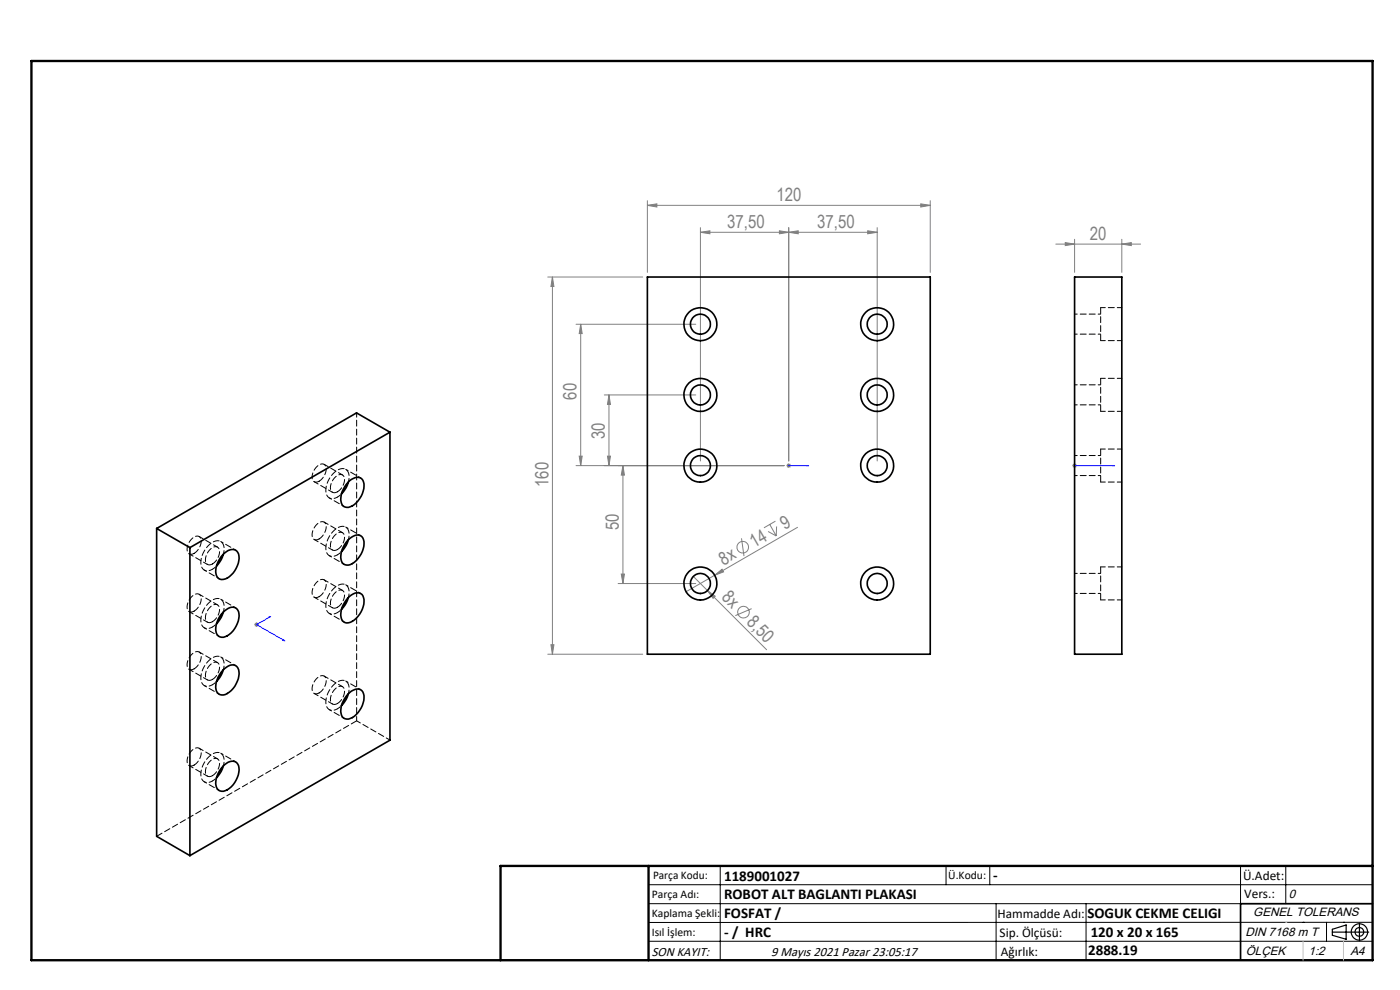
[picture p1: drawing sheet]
<svg xmlns="http://www.w3.org/2000/svg" width="297mm" height="210mm" viewBox="0 0 297 210" stroke-linecap="round" stroke-linejoin="round" font-family="sans-serif">
<g fill="none" stroke="#808080" stroke-width=".21">
<path d="M116.2 58.8h20.1M117.2 58.8v80M117.2 58.8l.3 2h-.6zM137.3 43.6l2-.4v.7zM137.3 42.6v15.2M137.3 43.6h60M148.6 49.3l2-.3v.6zM148.6 48.3v49.5M148.6 49.3h37.5M165.3 49l2 .3-2 .3zM167.3 49.3l2-.3v.6zM167.3 48.3v49.5"/>
<path d="M184.1 49l2 .3-2 .3zM186.1 48.3v49.5M195.3 43.2l2 .4-2 .3zM197.3 42.6v15.2M224 51.8h18M226 51.5l2 .3-2 .3zM228 50.8v7M238 51.8l2-.3v.6zM238 50.8v7M122.2 68.8h25.4M123.2 68.8v30M123.2 68.8l.3 2h-.6z"/>
<path d="M122.2 98.8h44.1M122.9 96.8h.6l-.3 2zM128.2 83.8h19.4M128.9 96.8h.6l-.3 2zM129.2 83.8v15M129.2 83.8l.3 2h-.6zM132.2 98.8v25M132.2 98.8l.3 2h-.7zM166.8 98.8h1.1M167 98.4l.7 .7M167.3 98.3v1M167.7 98.4l-.7 .7"/>
<path d="M227.5 98.8h1M227.6 98.4l.7 .7M228 98.3v1M228.3 98.4l-.7 .7M157.3 114.2l.5 3.8M162.9 112.7l1.8 1M163.3 111.3l1.4 2.4M164.5 110.6l-2.4 1.4M164.7 111.7v2M169.2 111.9l-17.6 10.1M53.9 132.5h1M54.1 132.1l.7 .7"/>
<path d="M54.4 132v1M54.8 132.1l-.7 .7M116.2 138.8h20.1M116.9 136.8h.6l-.3 2zM131.1 123.8h16.5M131.8 121.8h.7l-.3 2zM147.1 122.3l3 3M150.1 125.3l1.6 1.2-.4 .4zM150.1 125.3l12.5 12.5M151.6 122l1.6-1.3 .3 .6zM151.6 122l-6 3.5M159.5 129.1l-3.5 1.5"/>
<circle cx="157.6" cy="116.1" r="1.23"/>
<circle cx="157.7" cy="129.9" r="1.23"/>
</g>
<g fill="none" stroke="#000" stroke-width=".25">
<path d="M282.6 197.7h7.8M282.6 197.1l3-.9v3l-3-.8zM288.4 195.8v3.8M106.2 203.7h185"/>
<circle cx="288.4" cy="197.7" r="1.74"/>
<circle cx="288.4" cy="197.7" r=".93"/>
</g>
<path d="M167.2 98.8h.2zM167.3 98.8h.1M167.3 98.8h4.3M171.6 98.8h-.5h.5M227.9 98.8h.2zM228 98.8h.1M228 98.8h8.5M236.5 98.8h-.5h.5M57 130.9l.4-.1-.2 .2zM57.4 130.8l-3 1.7 6 3.5M60 135.8l.2-.1 .2 .3z" fill="none" stroke="#00f" stroke-width=".21"/>
<g fill="none" stroke="#000" stroke-width=".21">
<path d="M137.6 187.7h153.6M137.6 191.7h153.6M137.6 199.7h153.6M152.8 183.7v20M200.7 183.7v4M210 183.7v4M211.3 191.7v12M230.4 191.7v12M263.2 183.7v20M272.8 183.7v8M276.4 195.6h.1M281.4 195.6v4.1"/>
<path d="M285 195.6h.1M291.2 195.6l-153.6 .1"/>
</g>
<path d="M291.2 191.7h-28v12" fill="none" stroke="#000" stroke-width=".35"/>
<path d="M6.7 12.9h284.5v190.8h-284.5zM137.6 183.7v20M291.2 183.7h-185v20" fill="none" stroke="#000" stroke-width=".5"/>
<path d="M276.4 199.7v4M285 199.7v4" fill="none" stroke="#c0c0c0" stroke-width=".21"/>
<path d="M272.8 195.6h.1" fill="none" stroke="#c0c0c0" stroke-width=".25"/>
<g fill="#00f">
<path d="M171.1 98.8h.5zM167.2 98.8h.2z"/>
<path d="M57 130.9l.2 .1 .2-.2zM60 135.8l.4 .2-.2-.3z"/>
<path d="M227.9 98.8h.2zM236 98.8h.5z"/>
</g>
<g fill="#808080">
<path d="M151.6 122l1.6-1.3 .3 .6z"/>
<path d="M150.1 125.3l1.6 1.2-.4 .4z"/>
<path d="M165.3 49l2 .3-2 .3zM148.6 49.3l2-.3v.6zM238 51.8l2-.3v.6zM226 51.5l2 .3-2 .3z"/>
<path d="M167.3 49.3l2-.3v.6zM184.1 49l2 .3-2 .3z"/>
<path d="M195.3 43.2l2 .4-2 .3zM137.3 43.6l2-.4v.7z"/>
<path d="M128.9 96.8h.6l-.3 2zM129.2 83.8l.3 2h-.6zM122.9 96.8h.6l-.3 2zM123.2 68.8l.3 2h-.6z"/>
<path d="M117.2 58.8l.3 2h-.6zM116.9 136.8h.6l-.3 2zM132.2 98.8l.3 2h-.7zM131.8 121.8h.7l-.3 2z"/>
</g>
<g fill="none" stroke="#000" stroke-width=".35">
<path d="M137.3 58.8h60v80h-60zM228 58.8h10v80h-10zM82.7 91.7l-7.1-4.1-42.4 24.5M82.7 91.7l-42.4 24.5M82.7 91.7v65.3l-42.4 24.5M33.2 112.1l7.1 4.1M33.2 112.1v65.3l7.1 4.1M40.3 116.2v65.3M47.4 117.6l-.5 1.1-1 1.4M47.6 117.3a1.71 1.71 0 0 1 3 .2 5 5 0 0 1-3.2 5.4 1.54 1.54 0 0 1-1.6-2.1l.4-1.6 .6-1zM73.7 114.7l.8-.7a1.55 1.55 0 0 1 1.9-.4 1.55 1.55 0 0 1 .8 1.8 5.2 5.2 0 0 1-3.3 4.5 1.54 1.54 0 0 1-1.6-2.2l.5-1.6zM73.9 102.3l-.5 1.1-1 1.4"/>
<path d="M73.9 114.5l-.5 1.2-1 1.3M74.1 102l.4-.3a1.55 1.55 0 0 1 1.7-.4 1.55 1.55 0 0 1 1 1.3 5.2 5.2 0 0 1-3.3 5 1.4 1.4 0 0 1-1.6-1.6 5.7 5.7 0 0 1 1.8-4zM47.2 130l.8-.7a1.56 1.56 0 0 1 1.9-.4 1.56 1.56 0 0 1 .8 1.8 4.7 4.7 0 0 1-3.7 4.5 1.59 1.59 0 0 1-1.2-2.1l.4-1.7zM47.4 129.8l-.5 1.2-1 1.4M73.7 126.9l.4-.4a1.83 1.83 0 0 1 2.9-.1 4.8 4.8 0 0 1-3.1 5.7 1.54 1.54 0 0 1-1.6-2.1l.5-1.6zM73.9 126.7l-.5 1.2-1 1.4M47.4 142.1l-.5 1.1-1 1.4M47.6 141.8l.4-.3a1.56 1.56 0 0 1 1.9-.3 1.56 1.56 0 0 1 .8 1.7 5.1 5.1 0 0 1-3.3 4.5 1.57 1.57 0 0 1-1.6-2.1l.4-1.6 .6-1zM73.9 147.2l-.5 1.1-1 1.4M74.1 147l.4-.4a1.55 1.55 0 0 1 1.7-.4 1.55 1.55 0 0 1 1 1.4 5.2 5.2 0 0 1-3.3 4.9 1.4 1.4 0 0 1-1.6-1.6 5.6 5.6 0 0 1 1.8-3.9zM47.4 162.5l-.5 1.1-1 1.4M47.6 162.2a1.71 1.71 0 0 1 3 .2 5 5 0 0 1-3.2 5.4 1.57 1.57 0 0 1-1.6-2.1l.4-1.6 .6-1z"/>
<circle cx="148.6" cy="68.8" r="3.5"/>
<circle cx="148.6" cy="68.8" r="2.12"/>
<circle cx="186.1" cy="68.8" r="3.5"/>
<circle cx="186.1" cy="68.8" r="2.12"/>
<circle cx="148.6" cy="83.8" r="3.5"/>
<circle cx="148.6" cy="98.8" r="3.5"/>
<circle cx="148.6" cy="98.8" r="2.12"/>
<circle cx="148.6" cy="83.8" r="2.12"/>
<circle cx="186.1" cy="83.8" r="3.5"/>
<circle cx="186.1" cy="98.8" r="3.5"/>
<circle cx="186.1" cy="98.8" r="2.12"/>
<circle cx="186.1" cy="83.8" r="2.12"/>
<circle cx="148.6" cy="123.8" r="3.5"/>
<circle cx="148.6" cy="123.8" r="2.12"/>
<circle cx="186.1" cy="123.8" r="3.5"/>
<circle cx="186.1" cy="123.8" r="2.12"/>
</g>
<g fill="none" stroke="#000" stroke-width=".21" stroke-dasharray="1.3 .6">
<path d="M233.5 65.3v7M233.5 95.3v7M233.5 80.3v7M41.2 117.4a3 3 0 0 0 1.3-3.3 1.04 1.04 0 0 0-1.6 0 2.64 2.64 0 0 0-.9 3.3 .99 .99 0 0 0 1.2 0M45.1 119.6a3 3 0 0 0 1.3-3.2 1.04 1.04 0 0 0-1.7 0 2.64 2.64 0 0 0-.8 3.3 .99 .99 0 0 0 1.2-.1M67.7 102.1a3 3 0 0 0 1.4-3.3 1.04 1.04 0 0 0-1.7 0 2.64 2.64 0 0 0-.9 3.3 .99 .99 0 0 0 1.2 0M67.7 114.3a3 3 0 0 0 1.4-3.2 1.04 1.04 0 0 0-1.7 0 2.64 2.64 0 0 0-.9 3.2 .99 .99 0 0 0 1.2 0M71.6 104.3a3 3 0 0 0 1.3-3.3 1.04 1.04 0 0 0-1.6 .1 2.64 2.64 0 0 0-.9 3.2 .99 .99 0 0 0 1.2 0M71.6 116.6a3 3 0 0 0 1.3-3.3 1.04 1.04 0 0 0-1.6 0 2.64 2.64 0 0 0-.9 3.3 .99 .99 0 0 0 1.2 0M41.2 129.6a3 3 0 0 0 1.3-3.2 1.04 1.04 0 0 0-1.6 0 2.64 2.64 0 0 0-.9 3.3 .99 .99 0 0 0 1.2-.1M45.1 131.9a3 3 0 0 0 1.3-3.3 1.04 1.04 0 0 0-1.7 0 2.64 2.64 0 0 0-.8 3.3 .99 .99 0 0 0 1.2 0M67.7 126.6a3 3 0 0 0 1.4-3.3 1.04 1.04 0 0 0-1.7 0 2.64 2.64 0 0 0-.9 3.3 .99 .99 0 0 0 1.2 0"/>
<path d="M71.6 128.8a3 3 0 0 0 1.3-3.3 1.04 1.04 0 0 0-1.6 .1 2.64 2.64 0 0 0-.9 3.2 .99 .99 0 0 0 1.2 0M233.5 120.3v7M41.2 141.9a3 3 0 0 0 1.3-3.3 1.04 1.04 0 0 0-1.6 0 2.64 2.64 0 0 0-.9 3.3 .99 .99 0 0 0 1.2 0M45.1 144.1a3 3 0 0 0 1.3-3.2 1.04 1.04 0 0 0-1.7 0 2.64 2.64 0 0 0-.8 3.2 .99 .99 0 0 0 1.2 0M67.7 147a3 3 0 0 0 1.4-3.3 1.04 1.04 0 0 0-1.7 0 2.64 2.64 0 0 0-.9 3.3 .99 .99 0 0 0 1.2 0M71.6 149.2a3 3 0 0 0 1.3-3.2 1.04 1.04 0 0 0-1.6 0 2.64 2.64 0 0 0-.9 3.3 .99 .99 0 0 0 1.2-.1M33.2 177.4l42.5-24.5M41.2 162.3a3 3 0 0 0 1.3-3.3 1.04 1.04 0 0 0-1.6 .1 2.64 2.64 0 0 0-.9 3.2 .99 .99 0 0 0 1.2 0M45.1 164.5a3 3 0 0 0 1.3-3.2 1.04 1.04 0 0 0-1.7 0 2.64 2.64 0 0 0-.8 3.3 .99 .99 0 0 0 1.2-.1"/>
</g>
<g fill="none" stroke="#000" stroke-width=".21" stroke-dasharray="1.3 .6" stroke-dashoffset=".3">
<path d="M233.5 72.3h4.5M238 65.3h-4.5M233.5 87.3h4.5M238 95.3h-4.5M238 80.3h-4.5M40.1 117.5l3.9 2.2M46.1 116.1l-3.8-2.3M66.6 102.2l3.9 2.2M66.6 114.4l3.9 2.3M72.7 100.7l-3.9-2.2M72.7 113l-3.9-2.3M233.5 102.3h4.5"/>
<path d="M40.1 129.7l3.9 2.3M46.1 128.3l-3.8-2.2M66.6 126.7l3.9 2.2M72.7 125.2l-3.9-2.2M233.5 127.3h4.5M238 120.3h-4.5M40.1 142l3.9 2.2M46.1 140.5l-3.8-2.2M66.6 147.1l3.9 2.2M72.7 145.7l-3.9-2.3M40.1 162.4l3.9 2.2M46.1 161l-3.8-2.3"/>
</g>
<g fill="none" stroke="#000" stroke-width=".21" stroke-dasharray="1.3 .6" stroke-dashoffset=".7">
<path d="M228 70.9h5.5M233.5 66.6h-5.5M228 85.9h5.5M233.5 96.6h-5.5M233.5 81.6h-5.5M50 116.7l-3.2-1.8M69.8 105.6l3.2 1.9M69.8 117.9l3.2 1.8M76.5 101.4l-3.2-1.8M76.5 113.6l-3.2-1.8M228 100.9h5.5M43.3 120.9l3.2 1.9"/>
<path d="M43.3 133.2l3.2 1.8M50 128.9l-3.2-1.8M69.8 130.1l3.2 1.8M76.5 125.9l-3.2-1.9M228 125.9h5.5M233.5 121.6h-5.5M43.3 145.4l3.2 1.9M50 141.2l-3.2-1.8M69.8 150.5l3.2 1.9M76.5 146.3l-3.2-1.8M43.3 165.8l3.2 1.9M50 161.6l-3.2-1.8"/>
</g>
<g fill="none" stroke="#000" stroke-width=".21" stroke-dasharray="1.3 .6" stroke-dashoffset=".5">
<path d="M47.4 117.5a2.04 2.04 0 0 0-.9-2.8 4.1 4.1 0 0 0-3.6 3.2 2.32 2.32 0 0 0 .6 3.1 1.89 1.89 0 0 0 1.6-.3M71.6 105.4l.9-.6M71.6 117.7l.9-.7M73.9 102.2a2.04 2.04 0 0 0-.9-2.8 4.1 4.1 0 0 0-3.6 3.2 2.32 2.32 0 0 0 .6 3.1 1.89 1.89 0 0 0 1.6-.3M73.9 114.5a2.04 2.04 0 0 0-.9-2.8 4.1 4.1 0 0 0-3.6 3.1 2.32 2.32 0 0 0 .6 3.2 1.89 1.89 0 0 0 1.6-.3M45.1 120.7l.8-.6M45.1 133l.8-.7M47.4 129.8a2.04 2.04 0 0 0-.9-2.8 4.1 4.1 0 0 0-3.6 3.1 2.32 2.32 0 0 0 .6 3.2 1.89 1.89 0 0 0 1.6-.3M71.6 129.9l.9-.6M73.9 126.7a2.04 2.04 0 0 0-.9-2.8 4.1 4.1 0 0 0-3.6 3.2 2.32 2.32 0 0 0 .6 3.1 1.89 1.89 0 0 0 1.6-.3M45.1 145.2l.8-.6M47.4 142a2.04 2.04 0 0 0-.9-2.8 4.1 4.1 0 0 0-3.6 3.2 2.32 2.32 0 0 0 .6 3.1 1.89 1.89 0 0 0 1.6-.3"/>
<path d="M71.6 150.4l.9-.7M73.9 147.1a2.04 2.04 0 0 0-.9-2.8 4.1 4.1 0 0 0-3.6 3.2 2.32 2.32 0 0 0 .6 3.1 1.89 1.89 0 0 0 1.6-.2M45.1 165.7l.8-.7M47.4 162.5a2.04 2.04 0 0 0-.9-2.9 4.1 4.1 0 0 0-3.6 3.2 2.32 2.32 0 0 0 .6 3.1 1.89 1.89 0 0 0 1.6-.2"/>
</g>
<path d="M75.7 152.9v-65.3M82.7 157l-7-4.1" fill="none" stroke="#000" stroke-width=".21" stroke-dasharray="1.3 .6" stroke-dashoffset=".4"/>
<g font-size="3.9" fill="#808080">
<text x="164.7" y="42.7">120</text>
<text x="154.3" y="48.4">37,50</text>
<text x="173.4" y="48.4">37,50</text>
<text x="231.2" y="50.9">20</text>
<text x="122.3" y="84.8" transform="rotate(-90 122.3 84.8)">60</text>
<text x="128.3" y="93.1" transform="rotate(-90 128.3 93.1)">30</text>
<text x="116.3" y="103.3" transform="rotate(-90 116.3 103.3)">160</text>
<text x="131.3" y="112.4" transform="rotate(-90 131.3 112.4)">50</text>
<text x="166.5" y="112.4" transform="rotate(-30 166.5 112.4)">9</text>
<text x="153.5" y="120" transform="rotate(-30 153.5 120)">8x</text>
<text x="160" y="116.2" transform="rotate(-30 160 116.2)">14</text>
<text x="152.9" y="126.9" transform="rotate(45 152.9 126.9)">8x</text>
<text x="158.2" y="132.2" transform="rotate(45 158.2 132.2)">8,50</text>
</g>
<g font-size="3.2">
<text x="153.6" y="186.8">1189001027</text>
<text x="153.6" y="190.8">ROBOT ALT BAGLANTI PLAKASI</text>
<text x="210.7" y="186.6">-</text>
<text x="153.6" y="194.8">FOSFAT /</text>
<text x="230.7" y="194.8">SOGUK CEKME CELIGI</text>
<text x="153.6" y="198.8">- / HRC</text>
<text x="230.8" y="202.6">2888.19</text>
<text x="231.4" y="198.7">120 x 20 x 165</text>
</g>
<g font-size="2.8">
<text x="263.7" y="186.7">Ü.Adet:</text>
<text x="263.9" y="190.5">Vers.:</text>
<text x="211.6" y="194.8">Hammadde Adı:</text>
<text x="138.3" y="202.8">SON KAYIT:</text>
<text x="163.6" y="202.8">9 Mayıs 2021 Pazar 23:05:17</text>
<text x="212.1" y="198.7">Sip. Ölçüsü:</text>
<text x="212.3" y="202.7">Ağırlık:</text>
</g>
<g font-size="2.6">
<text x="273.4" y="190.4">0</text>
<text x="265.9" y="194.4">GENEL TOLERANS</text>
<text x="264.2" y="198.5">DIN 7168 m T</text>
<text x="264.3" y="202.6">ÖLÇEK</text>
<text x="277.6" y="202.6">1:2</text>
<text x="286.5" y="202.6">A4</text>
</g>
<g font-size="2.5">
<text x="138.3" y="190.5">Parça Adı:</text>
<text x="138.5" y="186.5">Parça Kodu:</text>
<text x="201.2" y="186.5">Ü.Kodu:</text>
<text x="138.3" y="194.5">Kaplama Şekli:</text>
<text x="138.3" y="198.6">Isıl İşlem:</text>
</g>
</svg>
